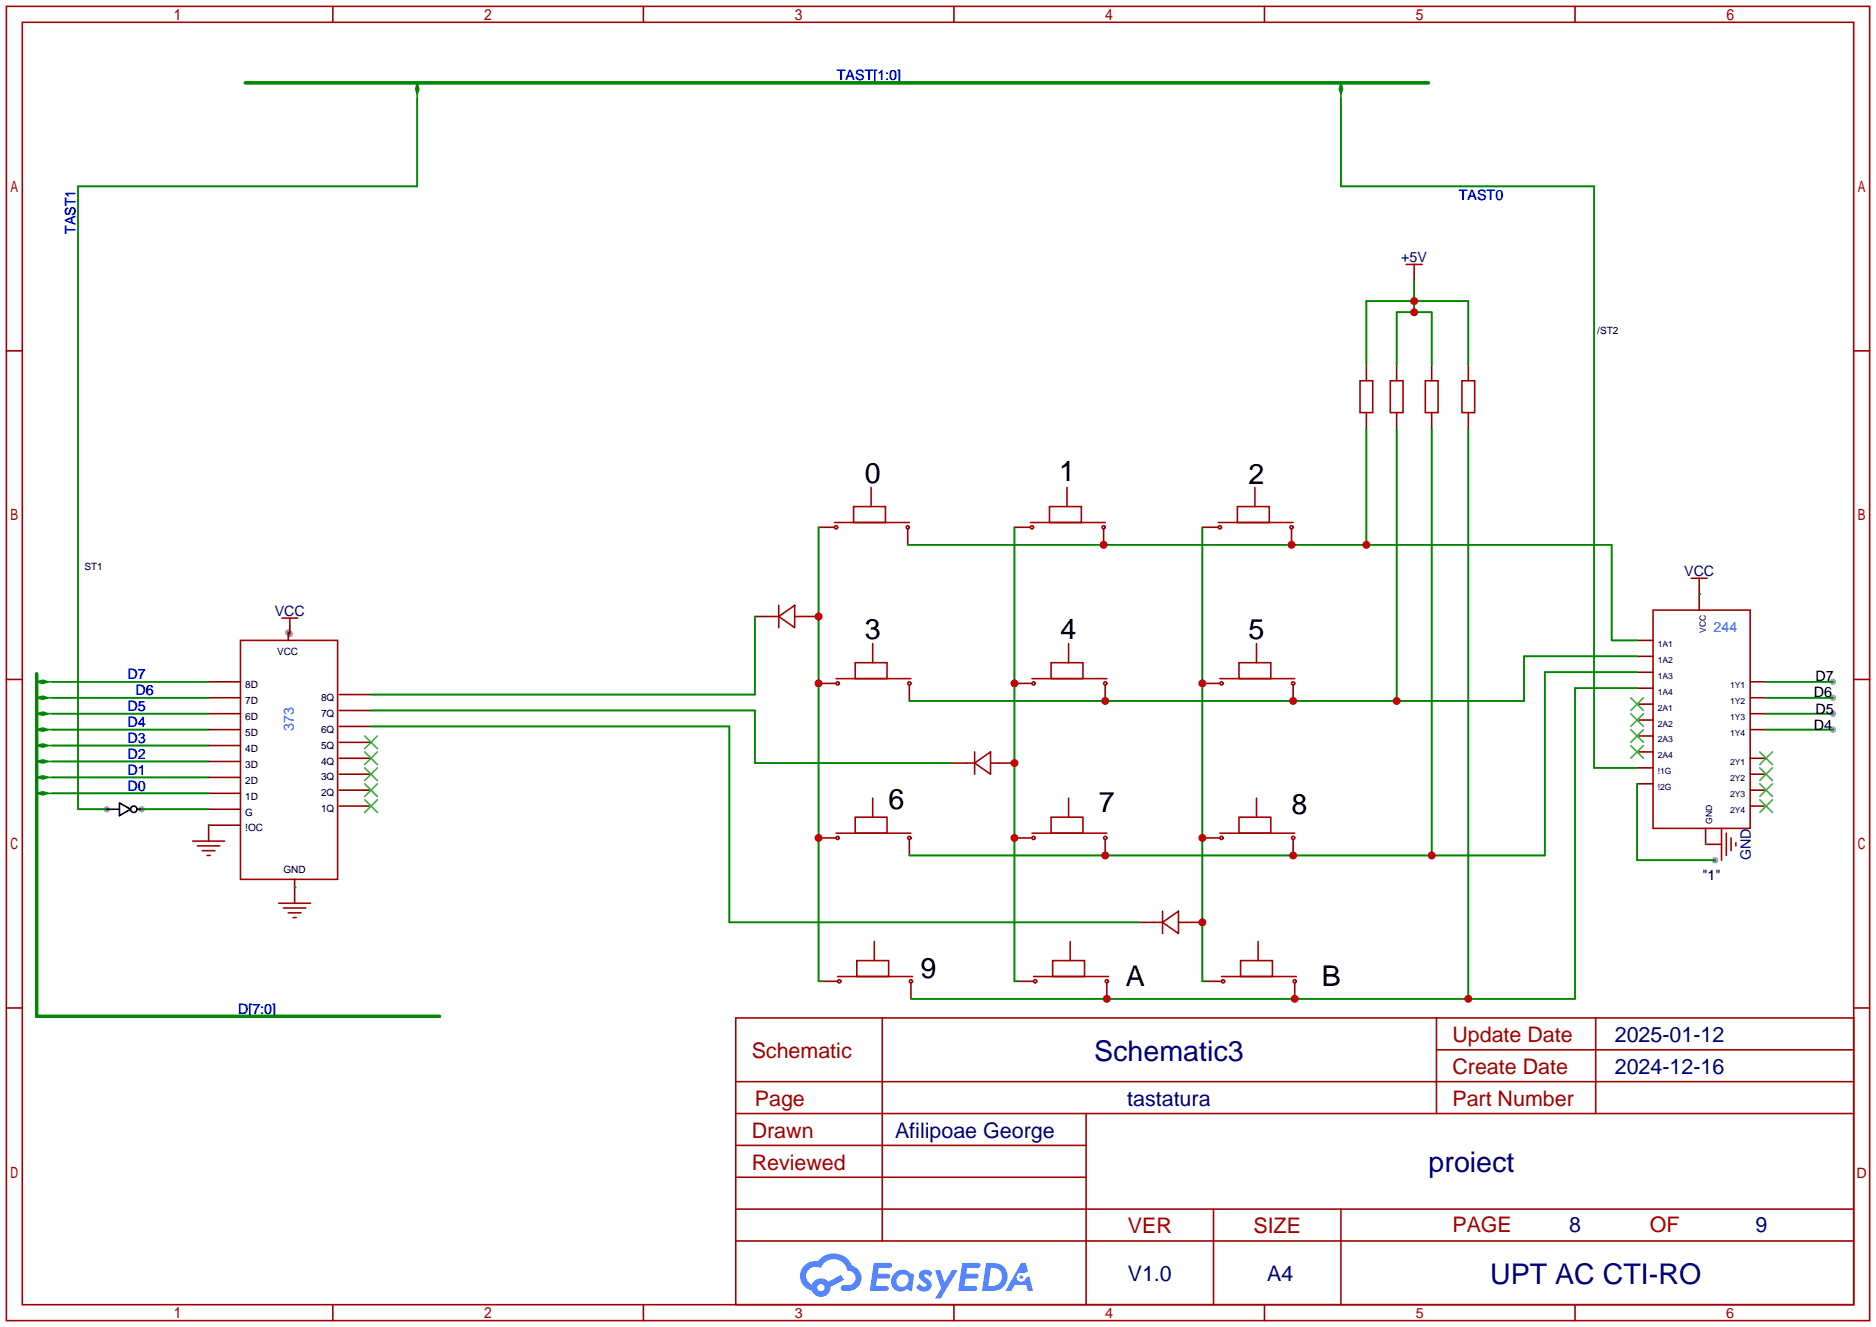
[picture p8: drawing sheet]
<svg xmlns="http://www.w3.org/2000/svg" width="299mm" height="212mm" viewBox="0 0 299 212" stroke-linecap="round" stroke-linejoin="round" font-family="sans-serif">
<g fill="#999">
<circle cx="46" cy="100.8" r=".51"/>
<circle cx="46.2" cy="101.1" r=".51"/>
<circle cx="17" cy="129" r=".51"/>
<circle cx="22.6" cy="129" r=".51"/>
<circle cx="273.6" cy="137.2" r=".51"/>
<circle cx="292.4" cy="108.7" r=".51"/>
<circle cx="292.4" cy="111.3" r=".51"/>
<circle cx="292.4" cy="113.8" r=".51"/>
<circle cx="292.4" cy="116.3" r=".51"/>
</g>
<g fill="none" stroke="#a10000" stroke-width=".25">
<path d="M1 1h297.2v209.6h-297.2zM3.6 3.6h292.1v204.4h-292.1zM53.1 1v2.6M102.6 1v2.6M152.1 1v2.6M201.7 1v2.6M251.2 1v2.6M1 55.9h2.6M295.7 55.9h2.5M1 108.3h2.6M295.7 108.3h2.5M1 160.7h2.6"/>
<path d="M117.3 162.3h178.4v45.7h-178.4zM117.3 177.5h178.4M117.3 172.5h178.4M140.7 162.3v35.6M173.2 177.5v30.5M229.1 162.3v15.2M229.1 167.4h66.6M254.5 162.3v15.2M295.7 160.7h2.5M117.3 182.6h55.9M117.3 197.9h178.4M117.3 192.8h178.4"/>
<path d="M117.3 187.7h55.9M193.5 192.8v15.2M213.9 192.8v15.2M53.1 208v2.6M102.6 208v2.6M152.1 208v2.6M201.7 208v2.6M251.2 208v2.6"/>
</g>
<g fill="#5487ff">
<path d="M146.9 202.7a1.3 1.3 0 0 1 1.8 .3l-.4 .6a.54 .54 0 0 0-.9-.2v.1a2.32 2.32 0 0 1 1.2 1.4 1.36 1.36 0 0 1-1.1 1 1.36 1.36 0 0 1-1.4-.6l.5-.6a.7 .7 0 0 0 1.2 .3l-.2-.3a1.6 1.6 0 0 1-1-1.6z"/>
<path d="M149.1 202.5h.9l.6 2 1.2-2h.9l-2.7 4.6h-.9l1-1.7z"/>
<path d="M139.4 201.4h1.6a1.31 1.31 0 0 1 1.2 .2 .4 .4 0 0 1-.3 .5l-1.8 .1-.1 .9h1.6a.4 .4 0 0 1 .4 .4 .4 .4 0 0 1-.4 .4h-1.7l-.2 1.2h.8a1.23 1.23 0 0 1 1.2 .2 .39 .39 0 0 1-.3 .5h-2.7z"/>
<path d="M153.5 201.4h1.6a1.32 1.32 0 0 1 1.2 .2 .39 .39 0 0 1-.3 .5l-1.8 .1-.1 .9h1.7a.4 .4 0 0 1 .3 .4 .4 .4 0 0 1-.4 .4h-1.7l-.2 1.2h.8a1.23 1.23 0 0 1 1.2 .1 .39 .39 0 0 1-.3 .6h-2.7z"/>
<path d="M162.9 201.4h.7l.4 1.3-.7 .4a.75 .75 0 0 0-1.1 .3 .75 .75 0 0 0 .5 1 .75 .75 0 0 0 .9-.7l.5-.2 .7 2.3h-.9l-.2-.9h-1.9l-.5 .9h-.9z"/>
<path d="M157.3 201.4l-.7 4.4h1.5a2.27 2.27 0 0 0 2.5-1.6 2.27 2.27 0 0 0-1.3-2.7zM158 202.1a1.5 1.5 0 0 1 1.8 1.6 1.5 1.5 0 0 1-1.9 1.4h-.3z"/>
<path d="M142.7 203a1.62 1.62 0 0 0-.4 2.1 1.62 1.62 0 0 0 2 .6l.4-.2 .3 .3h.5l.3-2.4-.2-.3-.2-.1a.57 .57 0 0 1-.6-.3 1.73 1.73 0 0 0-2.1 .3zM143.3 203.5a.96 .96 0 0 1 1.4 0 .96 .96 0 0 1-.2 1.5 .95 .95 0 0 1-1.4-.1 .95 .95 0 0 1 .2-1.4z"/>
<path d="M128.3 201.8a2.37 2.37 0 0 0 1.2 4 1.54 1.54 0 0 0 1.7 1 1.54 1.54 0 0 0 1.3-1.6l2.1-1.1-.5-.8-2 1a1.57 1.57 0 0 0-2.6 .5 1.5 1.5 0 0 1-.8-2.1 1.5 1.5 0 0 1 2.2-.5 2.23 2.23 0 0 1 2.3-1.4 2.23 2.23 0 0 1 2 1.8 1.16 1.16 0 0 1 1.2 1.1 1.16 1.16 0 0 1-1.1 1.2h-.6a.47 .47 0 0 0-.6 .4 .47 .47 0 0 0 .4 .5 2.23 2.23 0 0 0 2.3-.6 2.23 2.23 0 0 0 .4-2.3 2.16 2.16 0 0 0-1.3-1.1 3.2 3.2 0 0 0-5.5-.7l-1.1 .1zM130.4 205.3a.58 .58 0 0 1 1.1 0 .58 .58 0 0 1-1.1 0z"/>
<circle cx="162.9" cy="203.6" r=".28"/>
</g>
<g fill="none" stroke="#008700" stroke-width=".25">
<path d="M66.5 15v14.7h-54.1v99.3h4.6M213.9 15v14.7h40.4v92.7h6.8M217.9 58.2v-10.2h16.3v10.2M222.8 58.2v-8.4h5.5v8.4M225.6 44.7v5.1M217.9 68.3v18.6M222.8 68.3v43.5M228.3 68.3v68.1M234.2 68.3v91M120.4 98.3v12.4h-61.2M130.6 84.1v72.4h.5M144.8 86.9h112.2v15.2h4.1"/>
<path d="M161.8 84.1v72.4h.5M191.8 84.1v72.4h.5M271 94.7h.1M7.6 108.7h25.7M7.6 111.3h25.7M7.6 113.8h25.7M7.6 118.9h25.7M7.6 116.3h25.7M59.2 113.3h61.2v8.4h31.2M59.2 115.8h57.1v31.3h65.3M130.6 109h.2M161.8 109h.3"/>
<path d="M191.8 109h.2M261.1 104.6h-18v7.2h-98.1M261.1 107.2h-14.7v29.2h-101.4M261.1 109.7h-9.9v49.6h-105.9M281.7 108.7h10.7M281.7 111.3h10.7M281.7 113.8h10.7M281.7 116.3h10.7M7.6 126.5h25.7M7.6 124h25.7M7.6 121.4h25.7M22.6 129h10.7"/>
<path d="M33.3 131.6h.1M130.6 133.6h.2M161.8 133.6h.3M191.8 133.6h.2M261.1 125v12.2h12.5M272 134.6h.1M47 141.5h.1"/>
</g>
<g fill="none" stroke="#a10000" stroke-width=".25">
<path d="M224.3 42.2h2.5M225.6 42.2v1.2M138.9 77.7v3.1M170.2 77.7v3.1M200.2 77.7v3.1M216.9 60.7h2v5.1h-2zM221.7 60.7h2.1v5.1h-2.1zM227.3 60.7h2.1v5.1h-2.1zM233.2 60.7h2v5.1h-2zM45 98.6h2.5M46.2 98.6v1.2M122.9 98.3h1.3"/>
<path d="M124.2 98.3l2.5-1.8v3.6zM124.2 96.5v3.6M126.7 98.3h1.3M133.1 83.3h11.9M136.1 80.8h5.1v2.5h-5.1zM164.3 83.3h12M167.4 80.8h5.1v2.5h-5.1zM194.3 83.3h11.9M197.4 80.8h5v2.5h-5zM263.7 97.3h15.4v34.8h-15.4zM269.7 92.2h2.6M271 92.2v1.3"/>
<path d="M38.4 102.1h15.4v38.1h-15.4zM133.3 108.2h12M136.4 105.7h5.1v2.5h-5.1zM139.2 102.6v3.1M155.4 119.9v3.5M164.6 108.2h11.9M167.6 105.7h5.1v2.5h-5.1zM170.4 102.6v3.1M194.6 108.2h11.9M197.6 105.7h5.1v2.5h-5.1zM200.4 102.6v3.1M30.7 134.1h5.1"/>
<path d="M31.5 134.9h3.6M32.3 135.6h2M33 136.4h.5M133.3 132.8h12M136.4 130.3h5.1v2.5h-5.1zM139.2 127.3v3M154.2 121.7h1.2M155.4 121.7l2.6-1.8v3.5zM158 121.7h1.3M164.6 132.8h11.9M167.6 130.3h5.1v2.5h-5.1zM170.4 127.3v3"/>
<path d="M194.6 132.8h11.9M197.6 130.3h5.1v2.5h-5.1zM200.4 127.3v3M274.6 132.1v5.1M275.3 132.8v3.6M276.1 133.6v2M276.9 134.4v.5M44.4 144h5.1M45.2 144.8h3.6M46 145.5h2M46.7 146.3h.5M133.6 155.7h11.9"/>
<path d="M136.7 153.2h5v2.5h-5zM139.4 150.1v3.1M164.8 155.7h12M167.9 153.2h5.1v2.5h-5.1zM170.7 150.1v3.1M184.1 147.1h1.3M185.4 147.1l2.6-1.8v3.5zM185.4 145.3v3.5M188 147.1h1.2M194.8 155.7h12M197.9 153.2h5v2.5h-5zM200.7 150.1v3.1"/>
<circle cx="133.3" cy="84.1" r=".25"/>
<circle cx="144.8" cy="84.1" r=".25"/>
<circle cx="164.6" cy="84.1" r=".25"/>
<circle cx="176" cy="84.1" r=".25"/>
<circle cx="194.6" cy="84.1" r=".25"/>
<circle cx="206" cy="84.1" r=".25"/>
<circle cx="133.6" cy="109" r=".25"/>
<circle cx="145" cy="109" r=".25"/>
<circle cx="164.8" cy="109" r=".25"/>
<circle cx="176.3" cy="109" r=".25"/>
<circle cx="194.8" cy="109" r=".25"/>
<circle cx="206.2" cy="109" r=".25"/>
<circle cx="133.6" cy="133.6" r=".25"/>
<circle cx="145" cy="133.6" r=".25"/>
<circle cx="164.8" cy="133.6" r=".25"/>
<circle cx="176.3" cy="133.6" r=".25"/>
<circle cx="194.8" cy="133.6" r=".25"/>
<circle cx="206.2" cy="133.6" r=".25"/>
<circle cx="133.9" cy="156.5" r=".25"/>
<circle cx="145.3" cy="156.5" r=".25"/>
<circle cx="165.1" cy="156.5" r=".25"/>
<circle cx="176.5" cy="156.5" r=".25"/>
<circle cx="195.1" cy="156.5" r=".25"/>
<circle cx="206.5" cy="156.5" r=".25"/>
</g>
<g fill="none" stroke="#870000" stroke-width=".25">
<path d="M217.9 58.2v2.5M222.8 58.2v2.5M225.6 43.4v1.3M228.3 58.2v2.5M234.2 58.2v2.5M217.9 65.8v2.5M222.8 65.8v2.5M228.3 65.8v2.5M234.2 65.8v2.5M46.2 99.8v1.3M120.4 98.3h2.5M128 98.3h2.6"/>
<path d="M130.6 84.1h2.5M144.8 84.3v2.6M161.8 84.1h2.5M176 84.3v2.6M191.8 84.1h2.5M206 84.3v2.6M271 93.5v3.8M33.3 118.9h5.1M33.3 116.3h5.1M33.3 113.8h5.1M33.3 111.3h5.1M33.3 108.7h5.1"/>
<path d="M46 100.8v1.3M54.1 118.4h5.1M54.1 115.8h5.1M54.1 113.3h5.1M54.1 110.7h5.1M130.8 109h2.5M145 109.2v2.6M162.1 109h2.5M176.3 109.2v2.6M192 109h2.6M206.2 109.2v2.6M261.1 119.9h2.6"/>
<path d="M261.1 117.3h2.6M261.1 114.8h2.6M261.1 112.3h2.6M261.1 109.7h2.6M261.1 107.2h2.6M261.1 104.6h2.6M261.1 102.1h2.6M279.1 116.3h2.6M279.1 113.8h2.6M279.1 111.3h2.6M279.1 108.7h2.6M33.3 129h5.1"/>
<path d="M33.3 126.5h5.1M33.3 124h5.1M33.3 121.4h5.1M38.4 131.6h-5.1v2.5M54.1 128.5h5.1M54.1 126h5.1M54.1 123.4h5.1M54.1 120.9h5.1M130.8 133.6h2.5M145 133.9v2.5M151.6 121.7h2.6M159.3 121.7h2.5"/>
<path d="M162.1 133.6h2.5M176.3 133.9v2.5M192 133.6h2.6M206.2 133.9v2.5M261.1 125h2.6M261.1 122.4h2.6M272 132.1v2.5h2.6M279.1 128.5h2.6M279.1 126h2.6M279.1 123.4h2.6M279.1 120.9h2.6M47 140.2v3.8"/>
<path d="M131.1 156.5h2.5M145.3 156.7v2.6M162.3 156.5h2.5M176.5 156.7v2.6M181.6 147.1h2.5M189.2 147.1h2.6M192.3 156.5h2.5M206.5 156.7v2.6"/>
</g>
<g fill="none" stroke="#3c3" stroke-width=".25">
<path d="M58.2 119.9l2 2M58.2 117.3l2 2.1M60.2 119.9l-2 2M60.2 117.3l-2 2.1M260.1 118.9l2 2M260.1 116.3l2 2.1M260.1 113.8l2 2M260.1 111.3l2 2M262.1 118.9l-2 2M262.1 116.3l-2 2.1M262.1 113.8l-2 2M262.1 111.3l-2 2"/>
<path d="M280.7 119.9l2 2M282.7 119.9l-2 2M58.2 127.5l2 2M58.2 125l2 2M58.2 122.4l2 2.1M60.2 127.5l-2 2M60.2 125l-2 2M60.2 122.4l-2 2.1M280.7 127.5l2 2M280.7 125l2 2M280.7 122.4l2 2.1M282.7 127.5l-2 2"/>
<path d="M282.7 125l-2 2M282.7 122.4l-2 2.1"/>
</g>
<g fill="none" stroke="#000" stroke-width=".25">
<path d="M17 129h2M19 128l1.8 1-1.8 1zM21.8 129h1.1"/>
<circle cx="21.3" cy="129" r=".51"/>
</g>
<path d="M39.1 13.2h188.7M5.8 107.4v54.7h64.3" fill="none" stroke="#008700" stroke-width=".51"/>
<g fill="#008700" stroke="#008700" stroke-width=".25">
<path d="M5.8 108.7l1.1-.2 .7 .2-.7 .3z"/>
<path d="M5.8 111.3l1.1-.3 .7 .3-.7 .2z"/>
<path d="M5.8 113.8l1.1-.3 .7 .3-.7 .2z"/>
<path d="M5.8 116.3l1.1-.2 .7 .2-.7 .3z"/>
<path d="M5.8 118.9l1.1-.3 .7 .3-.7 .2z"/>
<path d="M5.8 121.4l1.1-.2 .7 .2-.7 .3z"/>
<path d="M5.8 124l1.1-.3 .7 .3-.7 .2z"/>
<path d="M5.8 126.5l1.1-.3 .7 .3-.7 .2z"/>
<path d="M66.5 13.2l.3 1-.3 .8-.2-.8z"/>
<path d="M213.9 13.2l.2 1-.2 .8-.3-.8z"/>
</g>
<g fill="#c00">
<circle cx="176" cy="86.9" r=".63"/>
<circle cx="206" cy="86.9" r=".63"/>
<circle cx="217.9" cy="86.9" r=".63"/>
<circle cx="176.3" cy="111.8" r=".63"/>
<circle cx="206.2" cy="111.8" r=".63"/>
<circle cx="222.8" cy="111.8" r=".63"/>
<circle cx="176.3" cy="136.4" r=".63"/>
<circle cx="206.2" cy="136.4" r=".63"/>
<circle cx="228.3" cy="136.4" r=".63"/>
<circle cx="176.5" cy="159.3" r=".63"/>
<circle cx="206.5" cy="159.3" r=".63"/>
<circle cx="234.2" cy="159.3" r=".63"/>
<circle cx="225.6" cy="48" r=".63"/>
<circle cx="225.6" cy="49.8" r=".63"/>
<circle cx="130.6" cy="133.6" r=".63"/>
<circle cx="130.6" cy="109" r=".63"/>
<circle cx="130.6" cy="98.3" r=".63"/>
<circle cx="161.8" cy="133.6" r=".63"/>
<circle cx="161.8" cy="121.7" r=".63"/>
<circle cx="161.8" cy="109" r=".63"/>
<circle cx="191.8" cy="147.1" r=".63"/>
<circle cx="191.8" cy="133.6" r=".63"/>
<circle cx="191.8" cy="109" r=".63"/>
</g>
<g font-size="4.6">
<text x="137.9" y="76.9">0</text>
<text x="168.9" y="76.7">1</text>
<text x="199.1" y="77.2">2</text>
<text x="137.9" y="101.8">3</text>
<text x="169.2" y="101.8">4</text>
<text x="199.1" y="101.8">5</text>
<text x="141.7" y="129">6</text>
<text x="175.3" y="129.5">7</text>
<text x="206" y="129.8">8</text>
<text x="146.8" y="155.9">9</text>
<text x="179.6" y="157.2">A</text>
<text x="210.8" y="157.2">B</text>
</g>
<g font-size="4.6" fill="#000080">
<text x="174.5" y="169.1">Schematic3</text>
<text x="227.9" y="186.9">proiect</text>
<text x="237.7" y="204.7">UPT AC CTI-RO</text>
</g>
<g font-size="3.4" fill="#a00000">
<text x="231.6" y="166.2">Update Date</text>
<text x="119.9" y="168.7">Schematic</text>
<text x="231.6" y="171.2">Create Date</text>
<text x="120.4" y="176.3">Page</text>
<text x="231.6" y="176.3">Part Number</text>
<text x="119.9" y="181.4">Drawn</text>
<text x="119.9" y="186.5">Reviewed</text>
<text x="179.9" y="196.6">VER</text>
<text x="199.9" y="196.6">SIZE</text>
<text x="231.6" y="196.4">PAGE</text>
<text x="263.1" y="196.4">OF</text>
</g>
<g font-size="3.4" fill="#000080">
<text x="257.6" y="166.2">2025-01-12</text>
<text x="257.6" y="171.2">2024-12-16</text>
<text x="179.8" y="176.3">tastatura</text>
<text x="142.7" y="181.4">Afilipoae George</text>
<text x="250.3" y="196.4">8</text>
<text x="280" y="196.4">9</text>
<text x="179.9" y="204.3">V1.0</text>
<text x="202.1" y="204.3">A4</text>
</g>
<g font-size="2.3" fill="#00f">
<text x="133.5" y="12.8">TAST[1:0]</text>
<text x="232.7" y="31.9">TAST0</text>
<text x="12.1" y="37.3" transform="rotate(-90 12.1 37.3)">TAST1</text>
<text x="20.3" y="108.3">D7</text>
<text x="20.3" y="113.4">D5</text>
<text x="21.6" y="110.9">D6</text>
<text x="20.3" y="118.5">D3</text>
<text x="20.3" y="115.9">D4</text>
<text x="20.3" y="123.6">D1</text>
<text x="20.3" y="121">D2</text>
<text x="20.3" y="126.1">D0</text>
<text x="38" y="161.7">D[7:0]</text>
</g>
<g font-size="2.3" fill="#000080">
<text x="223.5" y="41.8">+5V</text>
<text x="268.6" y="91.8">VCC</text>
<text x="43.8" y="98.2">VCC</text>
<text x="279.3" y="137.2" transform="rotate(-90 279.3 137.2)">GND</text>
</g>
<g font-size="2.3" fill="#33f">
<text x="273.3" y="100.7">244</text>
<text x="46.9" y="116.6" transform="rotate(-90 46.9 116.6)">373</text>
</g>
<g font-size="2.3">
<text x="289.3" y="111.1">D6</text>
<text x="289.6" y="113.9">D5</text>
<text x="289.6" y="108.6">D7</text>
<text x="289.3" y="116.4">D4</text>
<text x="271.5" y="140.3">&quot;1&quot;</text>
</g>
<g font-size="2.3" fill="#a00000">
<text x="296.1" y="187.8">D</text>
<text x="126.7" y="210.2">3</text>
<text x="176.3" y="210.2">4</text>
<text x="225.8" y="210.2">5</text>
<text x="275.3" y="210.2">6</text>
</g>
<g font-size="1.6">
<text x="254.8" y="53.3">/ST2</text>
<text x="13.5" y="90.9">ST1</text>
<text x="44.2" y="104.4">VCC</text>
<text x="39.1" y="112.2">7D</text>
<text x="39.1" y="109.7">8D</text>
<text x="51.2" y="111.7">8Q</text>
<text x="39.1" y="119.9">4D</text>
<text x="39.1" y="117.3">5D</text>
<text x="39.1" y="114.8">6D</text>
<text x="51.2" y="119.4">5Q</text>
<text x="51.2" y="116.8">6Q</text>
<text x="51.2" y="114.3">7Q</text>
<text x="39.1" y="124.9">2D</text>
<text x="39.1" y="122.4">3D</text>
<text x="51.2" y="124.4">3Q</text>
<text x="51.2" y="121.9">4Q</text>
<text x="39.1" y="130">G</text>
<text x="39.1" y="127.5">1D</text>
<text x="51.2" y="129.5">1Q</text>
<text x="51.2" y="127">2Q</text>
<text x="39.1" y="132.6">!OC</text>
<text x="45.2" y="139.2">GND</text>
</g>
<g font-size="1.4">
<text x="272.1" y="100.9" transform="rotate(-90 272.1 100.9)">VCC</text>
<text x="264.4" y="105.7">1A2</text>
<text x="264.4" y="103.1">1A1</text>
<text x="264.4" y="113.3">2A1</text>
<text x="264.4" y="110.8">1A4</text>
<text x="264.4" y="108.2">1A3</text>
<text x="275.9" y="112.3">1Y2</text>
<text x="275.9" y="109.7">1Y1</text>
<text x="264.4" y="118.4">2A3</text>
<text x="264.4" y="115.8">2A2</text>
<text x="275.9" y="117.4">1Y4</text>
<text x="275.9" y="114.8">1Y3</text>
<text x="264.4" y="123.5">!1G</text>
<text x="264.4" y="120.9">2A4</text>
<text x="275.9" y="124.5">2Y2</text>
<text x="275.9" y="121.9">2Y1</text>
<text x="264.4" y="126">!2G</text>
<text x="273.1" y="131.3" transform="rotate(-90 273.1 131.3)">GND</text>
<text x="275.9" y="129.6">2Y4</text>
<text x="275.9" y="127">2Y3</text>
</g>
</svg>
